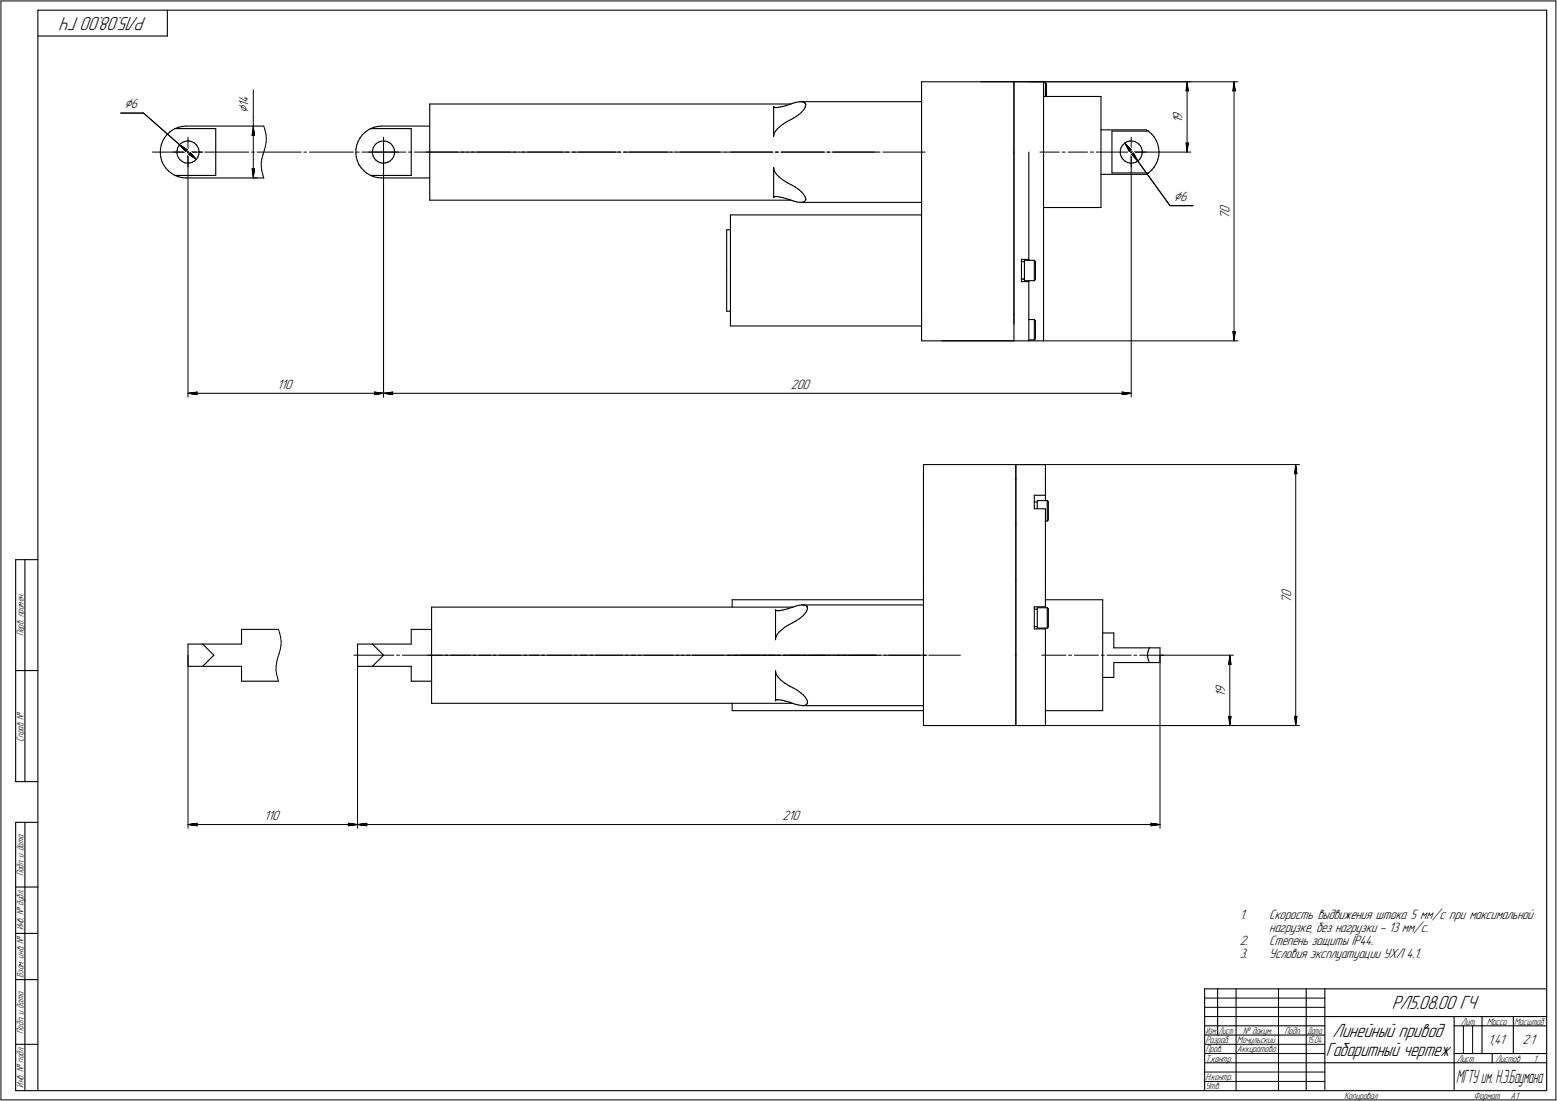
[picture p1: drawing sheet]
<svg xmlns="http://www.w3.org/2000/svg" width="842mm" height="595mm" viewBox="0 0 842 595" stroke-linecap="round" stroke-linejoin="round" font-family="sans-serif">
<g fill="none" stroke="#000" stroke-width=".59">
<path d="M20 6v584zM20 6h817zM20 19h71zM91 6v13zM837 6v584zM232 56h196zM232 56v26zM419 58h.1M418 58v16zM419 58h1zM420 58h.1M420 58h2z"/>
<path d="M422 58l3-1zM425 57l3-1zM428 56h1zM429 56l2-1zM431 55h1zM432 55h1zM433 55h65zM433 55h1zM434 55h1zM435 55v1zM435 59l-2 2zM435 56h.1"/>
<path d="M436 56h.1M436 58l-1 1zM436 57v1zM436 57h.1M498 44h50zM498 44v38zM548 44h16zM548 44v38zM564 44v75zM564 52h31zM564 45h1zM565 45h1z"/>
<path d="M565 45v7zM566 45v7zM595 52v60zM87 78v3zM88 76l-1 2zM89 75l-1 1zM90 73l-1 2zM90 73l2-2zM92 71l2-1zM94 70h1zM95 70h22zM95 70l2-1z"/>
<path d="M96 80v1zM97 69l2-1zM97 79l-1 1zM98 78l1-1zM98 78l-1 1zM99 68h2zM99 77l1-1zM100 76h2zM101 68h42zM102 76h.1M102 76l2 1zM104 77h1z"/>
<path d="M105 77l1 1zM106 78l1 1zM107 79v2zM117 70v12zM193 78v3zM194 76l-1 2zM195 75l-1 1zM196 73l-1 2zM196 73l2-2zM198 71l1-1zM199 70h1zM200 70h22z"/>
<path d="M200 70l2-1zM202 80v1zM202 69l3-1zM203 79l-1 1zM203 78l2-1zM203 78v1zM205 68h1zM205 77l1-1zM206 76h1zM206 68h26zM207 76h1zM208 76l1 1z"/>
<path d="M209 77h2zM211 77l1 1zM212 78l1 1zM213 79v2zM222 70v12zM418 73v1zM419 72l-1 1zM419 71v1zM420 70l-1 1zM420 70l2-2zM422 68l1-1zM423 67l3-1z"/>
<path d="M426 66l2-1zM428 65l1-1zM429 64l2-2zM431 62l2-1zM595 70h25zM601 71v22zM601 71h20zM606 80v1zM607 78l-1 2zM608 77h1zM608 77l-1 1zM609 77l2-1z"/>
<path d="M611 76h1zM612 76h2zM614 76l1 1zM615 77l1 1zM616 78l1 1zM617 79v1zM620 70l1 1zM621 71l2 1zM623 72l1 2zM624 74l1 2zM625 76l1 2zM626 78l1 2z"/>
<path d="M627 80v2zM87 83v2zM87 81v2zM87 85v2zM87 87l1 2zM88 89l2 2zM90 91l1 1zM91 92l2 2zM93 94l2 1zM95 95h22zM95 95l1 1zM96 83v1z"/>
<path d="M96 81v2zM96 84l1 1zM96 96h2zM97 85l1 2zM98 87h1zM98 96h3zM99 87l1 1zM100 88h1zM101 96h42zM101 88h2zM103 88h1zM104 88l1-1z"/>
<path d="M106 86l-1 1zM107 85l-1 1zM107 81l1 1zM108 83l-1 2zM108 82v1zM117 82v13zM192 83l1 2zM193 81l-1 2zM193 85v2zM193 87l1 2zM194 89l1 2zM195 91l2 1z"/>
<path d="M197 92l2 2zM199 94l1 1zM200 95h22zM200 95l2 1zM201 83l1 1zM202 81l-1 2zM202 84v1zM202 96h2zM202 85l1 2zM203 87h1zM204 96h2zM204 87l2 1z"/>
<path d="M206 88h1zM206 96h26zM207 88h2zM209 88h1zM210 88l1-1zM211 87l1-1zM213 85l-1 1zM213 81v1zM213 83v2zM213 82v1zM222 82v13zM232 82v26z"/>
<path d="M418 91h1zM418 91h.1M418 91v16zM419 91v2zM419 93l1 1zM420 94l1 2zM421 96l2 1zM423 97l3 2zM426 99l2 1zM428 100l2 1zM498 82v88zM548 82v88z"/>
<path d="M556 82v58zM595 94h25zM601 93h20zM606 82v2zM606 81v1zM606 84l1 1zM607 85v1zM607 86l2 1zM609 87l1 1zM610 88h1zM611 88h1zM612 88h1z"/>
<path d="M613 88h2zM615 88l1-1zM617 86l-1 1zM617 84v2zM617 80l1 2zM618 83l-1 1zM618 82v1zM620 94l1-1zM621 93h.1M621 93l2-1zM624 90l-1 2zM625 88l-1 2z"/>
<path d="M626 86l-1 2zM627 84l-1 2zM627 82v2zM232 108h196zM395 116v60zM395 116h103zM418 107h.1M418 107l1-1zM419 106h.1M419 106h1zM420 106h.1M420 106l2 1z"/>
<path d="M422 107h2zM424 107l2 1zM426 108h2zM428 108l1 1zM429 109h2zM430 101l2 1zM431 109h2zM432 102l2 2zM433 109h.1M433 109h65zM433 109h1zM434 104l1 1z"/>
<path d="M434 109h1zM435 105v1zM435 106l1 1zM436 108l-1 1zM436 108h.1M436 107h.1M564 119v22zM564 112h31zM393 124v22zM393 124h2zM393 146v22zM552 140h4z"/>
<path d="M552 152h4zM552 140v12zM552 141h2zM552 151h2zM553 151h1zM554 141v11zM554 141h5zM554 152h5zM556 152v18zM556 152h.1M556 140v1zM559 141h1z"/>
<path d="M559 152l1-1zM559 141v11zM560 141v10zM564 141v43zM393 168h2zM395 176h103zM498 170v14zM548 170v14zM548 170v5zM556 170v14zM556 173h3zM559 173h1z"/>
<path d="M559 173v11zM560 173v10zM498 184h50zM509 184h39zM548 184h8zM556 184h8zM556 184h3zM559 184l1-1zM499 251h50zM499 259v25zM499 251v8zM549 259v25z"/>
<path d="M549 251h16zM549 251v8zM565 251v8zM565 259v9zM559 268v7zM559 268h6zM559 275h6zM559 271h2zM561 271v4zM561 271h5zM565 275v9zM565 268v3z"/>
<path d="M566 271h1zM566 271v11zM567 271v10zM499 284v30zM549 284v30zM565 284v30zM565 282h1zM566 282l1-1zM8 303v119zM8 303h12zM13 303v119zM499 314v40z"/>
<path d="M549 314v40zM565 314v14zM233 328h196zM233 328v52zM396 324v4zM396 324h103zM419 330v16zM420 330h.1M420 330h1zM421 330h.1M421 330h2zM423 330l3-1z"/>
<path d="M424 339l2-1zM426 329l3-1zM426 338l3-1zM429 337l1-1zM429 328h1zM430 328l2-1zM430 336l2-2zM432 327h1zM432 334l2-1zM433 327h1zM434 327h65zM434 327h1z"/>
<path d="M435 327h1zM436 327h.1M436 331l-2 2zM436 328h.1M437 328h.1M436 330v1zM437 329l-1 1zM437 329h.1M559 328v12zM559 328h6zM559 340h6zM559 339h2z"/>
<path d="M559 329h2zM561 329v11zM561 329h5zM561 340h5zM565 340v14zM565 324h31zM565 340h.1M565 328v1zM566 329h1zM566 329v11zM567 339l-1 1zM567 329v10z"/>
<path d="M596 324v60zM102 348v12zM102 348h8zM110 348h21zM110 348l6 6zM131 340h20zM131 340v8zM193 348v12zM193 348h8zM201 348h21zM201 348l6 6zM222 340h11z"/>
<path d="M222 340v8zM419 345v1zM420 344l-1 1zM420 343v1zM421 342l-1 1zM421 342l2-1zM423 341l1-2zM499 354v38zM549 354v38zM565 354v38zM596 342h6zM602 358v8z"/>
<path d="M602 342v8zM602 358h20zM602 350h20zM621 354v1zM621 355v2zM621 352v2zM621 357l1 1zM622 350l-1 2zM622 358h5zM622 350h5zM627 350v8zM8 362h12z"/>
<path d="M102 360h8zM110 360h21zM110 360l6-6zM131 368h20zM131 360v8zM193 360h8zM201 360h21zM201 360l6-6zM222 368h11zM222 360v8zM419 379h.1M419 379l1-1z"/>
<path d="M419 363h1zM419 363h.1M419 363v16zM420 363v2zM420 378h.1M420 365l1 1zM420 378h1zM421 378h.1M421 366l1 2zM421 378h2zM422 368l2 1zM423 378l2 1z"/>
<path d="M424 369l3 2zM425 379l2 1zM427 371l2 1zM427 380h2zM429 372l2 1zM431 373l2 1zM433 374l2 2zM435 376l1 1zM436 377v1zM436 378l1 1zM437 379h.1M437 380h.1"/>
<path d="M596 366h6zM233 380h196zM396 380v4zM396 384h103zM429 380l1 1zM430 381h2zM432 381h2zM434 381h.1M434 381h65zM434 381h1zM435 381h1zM437 380l-1 1z"/>
<path d="M499 392h50zM549 392h8zM557 392h8zM565 384h31zM8 422h12zM8 444v146zM8 444h12zM13 444v146zM8 479h12zM8 505h12zM8 530h12zM652 535h185z"/>
<path d="M652 535v55zM659 535v24zM669 535v55zM691 535v55zM706 535v55zM717 535v55zM652 554h65zM652 559h65zM717 549h120zM786 549v41zM786 554h16zM802 549v20z"/>
<path d="M802 554h35zM818 549v20zM8 564h12zM717 574h69zM786 574h51zM786 569h51zM807 569v5zM8 590h12zM20 590h817z"/>
</g>
<g fill="none" stroke="#000" stroke-width=".54">
<path d="M1 1v594zM1 1h841zM842 1v594zM137 49v14zM530 44h139zM556 44h88zM641 49h1zM642 44l1 5zM642 49h1zM642 44l-1 5zM642 44v38zM667 49h.1"/>
<path d="M667 44l1 5zM667 49h1zM667 44v5zM667 44v140zM65 61h13zM78 61l19 17zM97 78l4 3zM97 78l3 4zM97 78l9 8zM102 74v8zM136 73h1zM137 63v5z"/>
<path d="M137 68l1 5zM137 73h1zM137 68l-1 5zM137 68v28zM143 68v2zM143 70l1 3zM144 79l-1 2zM144 73v2zM144 77v2zM144 75v2zM207 74v8zM608 77l4 4z"/>
<path d="M608 77l3 5zM608 77l7 10zM612 74v8zM641 77l1 5zM641 77l1 1zM642 78l1-1zM643 77l-1 5zM82 82h24zM94 82h8zM100 81h1zM100 81v1zM102 82h8z"/>
<path d="M102 82v8zM102 82v133zM102 83l4 3zM102 83h1zM103 82v1zM103 82l3 4zM108 82h1zM111 82h24zM136 82h2zM136 91l1 5zM136 91l1 1zM137 96h2z"/>
<path d="M137 92l1-1zM138 91l-1 5zM139 82h24zM141 88v2zM141 90l1 2zM142 92v2zM142 86l-1 2zM142 94l1 2zM142 84v2zM143 81l-1 3zM164 82h2zM167 82h24z"/>
<path d="M193 82h1zM196 82h24zM199 82h8zM207 82h8zM207 82v8zM207 82v133zM221 82h2zM224 82h24zM230 82h23zM249 82h2zM252 82h24zM255 82h1z"/>
<path d="M258 82h23zM278 82h1zM281 82h23zM282 82h2zM285 82h23zM306 82h2zM309 82h24zM310 82h1zM313 82h23zM334 82h2zM337 82h2zM337 82h24z"/>
<path d="M340 82h23zM363 82h1zM365 82h1zM366 82h23zM368 82h23zM391 82h1zM392 82h2zM394 82h24zM395 82h23zM419 82h2zM420 82h1zM422 82h24z"/>
<path d="M423 82h23zM447 82h2zM448 82h1zM450 82h23zM451 82h23zM474 82h2zM478 82h22zM562 82h11zM574 82h2zM578 82h10zM590 82h1zM593 82h10z"/>
<path d="M604 82h8zM611 81h1zM611 81v1zM612 82h8zM612 82v8zM612 82h32zM612 82v133zM612 83l3 4zM612 83h1zM613 83h.1M613 83l2 4zM615 87l18 24z"/>
<path d="M633 111h12zM667 179v5zM667 179v1zM667 180l1-1zM668 179l-1 5zM564 184h105zM102 213l5-1zM102 213h5zM102 213h105zM106 213h1zM107 212l-1 1zM202 213h5z"/>
<path d="M202 212l1 1zM202 212l5 1zM203 213h-1zM207 213l5-1zM207 213h5zM207 213h405zM212 213h.1M212 212v1zM607 213h5zM607 212v1zM607 212l5 1zM607 213h.1"/>
<path d="M549 251h154zM700 256h1zM701 251v5zM701 256h.1M701 251l-1 5zM701 251v141zM102 354v94zM149 360v2zM150 358l-1 2zM150 356v2zM151 340v2zM151 353l-1 3z"/>
<path d="M151 342l1 3zM152 351l-1 2zM152 345v2zM152 349v2zM152 347v2zM191 354h22zM193 354v94zM215 354h1zM218 354h21zM231 354h23zM241 354h1zM244 354h21z"/>
<path d="M256 354h1zM259 354h23zM267 354h1zM270 354h21zM283 354h2zM286 354h23zM293 354h1zM296 354h22zM311 354h1zM314 354h23zM319 354h2zM322 354h22z"/>
<path d="M338 354h2zM341 354h23zM345 354h2zM348 354h22zM366 354h1zM369 354h23zM371 354h2zM374 354h22zM393 354h2zM394 354h17zM396 354h23zM398 354h1z"/>
<path d="M401 354h21zM413 354h1zM416 354h17zM421 354h1zM424 354h23zM424 354h1zM427 354h21zM434 354h2zM437 354h17zM448 354h2zM450 354h1zM451 354h23z"/>
<path d="M453 354h21zM456 354h2zM459 354h17zM475 354h2zM478 354h1zM478 354h23zM481 354h17zM499 354h2zM502 354h17zM563 354h13zM578 354h2zM581 354h13z"/>
<path d="M596 354h1zM599 354h13zM613 354h2zM616 354h13zM627 354v94zM627 354h40zM664 359h1zM665 354l1 5zM665 359h1zM665 354l-1 5zM665 354v38zM149 362l1 2z"/>
<path d="M150 364v2zM150 366l1 2zM549 392h154zM626 392h41zM664 387l1 5zM664 387l1 1zM665 388l1-1zM666 387l-1 5zM700 387l1 5zM700 387l1 1zM701 388v-1zM701 387v5z"/>
<path d="M102 446l5-1zM102 446h5zM102 446h91zM106 446h1zM107 445l-1 1zM188 446h5zM188 445l1 1zM188 445l5 1zM189 446h-1zM193 446l5-1zM193 446h5zM193 446h434z"/>
<path d="M198 446h.1M198 445v1zM622 446h5zM622 445l1 1zM622 445l5 1zM623 446h-1zM652 539h65zM652 544h65zM652 549h65zM791 554v15zM796 554v15zM652 564h65z"/>
<path d="M652 569h65zM652 574h65zM652 579h65zM1 595h841zM652 585h65z"/>
</g>
<g fill="#fff" stroke="#fff" stroke-width=".54">
<path d="M634 60h7zM634 60h7zM634 60h7zM634 60h7zM634 60h7zM634 60h7zM634 60h7zM634 60h7zM634 60h7zM634 60h7zM634 60h7zM634 61h7zM634 61h7zM634 61h7zM634 61h7zM634 61h7zM634 61h7zM634 61h7zM634 61h7zM634 61h7zM634 61h7zM634 61h7zM634 61h7zM634 62h7zM634 62h7zM634 62h7zM634 62h7zM634 62h7zM634 62h7zM634 62h7zM634 62h7zM634 62h7zM634 62h7zM634 62h7zM634 62h7zM634 63h7zM634 63h7zM634 63h7zM634 63h7zM634 63h7zM634 63h7zM634 63h7zM634 63h7zM634 63h7zM634 63h7zM634 63h7zM634 63h7zM634 64h7zM634 64h7zM634 64h7zM634 64h7zM634 64h7zM634 64h7zM634 64h7zM634 64h7zM634 64h7zM634 64h7zM634 64h7zM634 65h7zM634 65h7zM634 65h7zM634 65h7zM634 65h7zM634 65h7zM634 65h7zM634 65h7zM634 65h7zM634 65h7zM634 65h7zM634 65h7zM634 66h7zM634 66h7zM634 66h7zM634 66h7zM634 66h7zM634 66h7zM634 66h7zM634 66h7zM634 66h7zM634 66h7zM634 66h7zM634 66h7zM634 67h7zM634 67h7z"/>
<path d="M641 77h2zM641 77h2zM641 77h2zM641 77h2zM641 77h2zM641 77h2zM641 77h2zM641 77h2zM641 77h2zM641 77h2zM641 78h2zM641 78h2zM641 78h2zM641 78h2zM641 78h2zM641 78h2zM641 78h2zM641 78h2zM641 78h2zM641 78h2zM641 78h2zM641 78h2zM641 79h2zM641 79h2zM641 79h2zM641 79h2zM641 79h2zM641 79h2zM641 79h2zM641 79h2zM641 79h2zM641 79h2zM641 79h2zM641 80h2zM641 80h2zM641 80h2zM641 80h2zM641 80h2zM641 80h2zM641 80h2zM641 80h2zM641 80h2zM641 80h2zM641 80h2zM641 80h2zM641 81h2zM641 81h2zM642 81h1zM642 81h1zM642 81h1zM642 81h1zM642 81h1zM642 81h1zM642 81h1z"/>
<path d="M642 45h1zM642 45h1zM642 45h1zM642 45h1zM642 46h1zM642 46h1zM642 46h1zM641 46h2zM641 46h2zM641 46h2zM641 46h2zM641 46h2zM641 46h2zM641 46h2zM641 46h2zM641 46h2zM641 47h2zM641 47h2zM641 47h2zM641 47h2zM641 47h2zM641 47h2zM641 47h2zM641 47h2zM641 47h2zM641 47h2zM641 47h2zM641 47h2zM641 48h2zM641 48h2zM641 48h2zM641 48h2zM641 48h2zM641 48h2zM641 48h2zM641 48h2zM641 48h2zM641 48h2zM641 48h2zM641 49h2zM641 49h2zM641 49h2zM641 49h2zM641 49h2zM641 49h2zM641 49h2zM641 49h2zM641 49h2zM641 49h2zM641 49h2zM641 49h2zM641 50h2zM641 50h2z"/>
<path d="M659 110h7zM659 110h7zM659 110h7zM659 110h7zM659 110h7zM659 111h7zM659 111h7zM659 111h7zM659 111h7zM659 111h7zM659 111h7zM659 111h7zM659 111h7zM659 111h7zM659 111h7zM659 111h7zM659 112h7zM659 112h7zM659 112h7zM659 112h7zM659 112h7zM659 112h7zM659 112h7zM659 112h7zM659 112h7zM659 112h7zM659 112h7zM659 112h7zM659 113h7zM659 113h7zM659 113h7zM659 113h7zM659 113h7zM659 113h7zM659 113h7zM659 113h7zM659 113h7zM659 113h7zM659 113h7zM659 113h7zM659 114h7zM659 114h7zM659 114h7zM659 114h7zM659 114h7zM659 114h7zM659 114h7zM659 114h7zM659 114h7zM659 114h7zM659 114h7zM659 114h7zM659 115h7zM659 115h7zM659 115h7zM659 115h7zM659 115h7zM659 115h7zM659 115h7zM659 115h7zM659 115h7zM659 115h7zM659 115h7zM659 115h7zM659 116h7zM659 116h7zM659 116h7zM659 116h7zM659 116h7zM659 116h7zM659 116h7zM659 116h7zM659 116h7zM659 116h7zM659 116h7zM659 117h7zM659 117h7zM659 117h7zM659 117h7zM659 117h7zM659 117h7zM659 117h7zM659 117h7zM659 117h7zM659 117h7zM659 117h7zM659 117h7zM659 118h7zM659 118h7zM659 118h7zM659 118h7zM659 118h7zM659 118h7zM659 118h7zM659 118h7zM659 118h7z"/>
<path d="M666 179h3zM666 179h3zM666 179h3zM666 179h3zM666 179h3zM666 179h3zM666 179h3zM666 179h3zM666 179h3zM666 179h3zM666 180h3zM666 180h3zM666 180h3zM666 180h3zM666 180h3zM666 180h3zM666 180h3zM666 180h3zM666 180h3zM666 180h3zM666 180h3zM666 181h3zM666 181h2zM666 181h2zM666 181h2zM666 181h2zM667 181h1zM667 181h1zM667 181h1zM667 181h1zM667 181h1zM667 181h1zM667 181h1zM667 182h1zM667 182h1zM667 182h1zM667 182h1zM667 182h1zM667 182h1zM667 182h1zM667 182h1zM667 182h1zM667 182h1zM667 182h1zM667 182h1zM667 183h1zM667 183h1zM667 183h1zM667 183h1zM667 183h1zM667 183h1zM667 183h1zM667 183h1zM667 183h1zM667 183h1zM667 183h1zM667 183h1zM667 184h1zM667 184h1zM667 184h1zM667 184h1z"/>
<path d="M667 45h1zM667 45h1zM667 45h1zM667 45h1zM667 45h1zM667 45h1zM667 45h1zM667 45h1zM667 45h1zM667 45h1zM667 45h1zM667 46h1zM667 46h1zM667 46h1zM667 46h1zM667 46h1zM667 46h1zM667 46h1zM667 46h1zM667 46h1zM667 46h1zM667 46h1zM667 46h1zM667 47h1zM667 47h1zM667 47h1zM667 47h1zM667 47h1zM667 47h1zM667 47h1zM667 47h1zM667 47h1zM667 47h1zM667 47h1zM666 47h2zM666 48h2zM666 48h2zM666 48h2zM666 48h2zM666 48h3zM666 48h3zM666 48h3zM666 48h3zM666 48h3zM666 48h3zM666 48h3zM666 49h3zM666 49h3zM666 49h3zM666 49h3zM666 49h3zM666 49h3zM666 49h3zM666 49h3zM666 49h3zM666 49h3zM666 49h3zM666 49h3zM666 50h3zM666 50h3z"/>
<path d="M428 204h11zM428 205h11zM428 205h11zM428 205h11zM428 205h11zM428 205h11zM428 205h11zM428 205h11zM428 205h11zM428 205h11zM428 205h11zM428 205h11zM428 205h11zM428 206h11zM428 206h11zM428 206h11zM428 206h11zM428 206h11zM428 206h11zM428 206h11zM428 206h11zM428 206h11zM428 206h11zM428 206h11zM428 207h11zM428 207h11zM428 207h11zM428 207h11zM428 207h11zM428 207h11zM428 207h11zM428 207h11zM428 207h11zM428 207h11zM428 207h11zM428 207h11zM428 208h11zM428 208h11zM428 208h11zM428 208h11zM428 208h11zM428 208h11zM428 208h11zM428 208h11zM428 208h11zM428 208h11zM428 208h11zM428 208h11zM428 209h11zM428 209h11zM428 209h11zM428 209h11zM428 209h11zM428 209h11zM428 209h11zM428 209h11zM428 209h11zM428 209h11zM428 209h11zM428 209h11zM428 210h11zM428 210h11zM428 210h11zM428 210h11zM428 210h11zM428 210h11zM428 210h11zM428 210h11zM428 210h11zM428 210h11zM428 210h11zM428 210h11zM428 211h11zM428 211h11zM428 211h11zM428 211h11zM428 211h11zM428 211h11zM428 211h11zM428 211h11zM428 211h11zM428 211h11zM428 211h11zM428 211h11z"/>
<path d="M212 211h1zM211 212h2zM211 212h2zM210 212h3zM209 212h4zM209 212h4zM209 212h4zM209 212h4zM208 212h5zM208 212h5zM208 212h5zM208 212h5zM208 213h5zM207 213h6zM208 213h5zM208 213h5zM208 213h5zM208 213h5zM208 213h5zM209 213h4zM209 213h4zM209 213h4zM209 213h4zM210 213h3zM210 214h3zM211 214h2zM212 214h1zM212 214h1z"/>
<path d="M606 211h1zM606 212h2zM606 212h3zM606 212h3zM606 212h4zM606 212h4zM606 212h4zM606 212h5zM606 212h5zM606 212h5zM606 212h5zM606 212h5zM606 213h6zM606 213h6zM606 213h6zM606 213h5zM606 213h5zM606 213h5zM606 213h5zM606 213h5zM606 213h4zM606 213h4zM606 213h4zM606 213h3zM606 214h3zM606 214h2zM606 214h2zM606 214h1z"/>
<path d="M129 51h7zM129 51h7zM129 51h7zM129 51h7zM129 51h7zM129 51h7zM129 51h7zM129 51h7zM129 51h7zM129 51h7zM129 51h7zM129 52h7zM129 52h7zM129 52h7zM129 52h7zM129 52h7zM129 52h7zM129 52h7zM129 52h7zM129 52h7zM129 52h7zM129 52h7zM129 52h7zM129 53h7zM129 53h7zM129 53h7zM129 53h7zM129 53h7zM129 53h7zM129 53h7zM129 53h7zM129 53h7zM129 53h7zM129 53h7zM129 54h7zM129 54h7zM129 54h7zM129 54h7zM129 54h7zM129 54h7zM129 54h7zM129 54h7zM129 54h7zM129 54h7zM129 54h7zM129 54h7zM129 55h7zM129 55h7zM129 55h7zM129 55h7zM129 55h7zM129 55h7zM129 55h7zM129 55h7zM129 55h7zM129 55h7zM129 55h7zM129 55h7zM129 56h7zM129 56h7zM129 56h7zM129 56h7zM129 56h7zM129 56h7zM129 56h7zM129 56h7zM129 56h7zM129 56h7zM129 56h7zM129 56h7zM129 57h7zM129 57h7zM129 57h7zM129 57h7zM129 57h7zM129 57h7zM129 57h7zM129 57h7zM129 57h7zM129 57h7zM129 57h7zM129 57h7zM129 58h7zM129 58h7zM129 58h7zM129 58h7zM129 58h7zM129 58h7zM129 58h7zM129 58h7zM129 58h7zM129 58h7zM129 58h7zM129 59h7zM129 59h7zM129 59h7zM129 59h7zM129 59h7zM129 59h7zM129 59h7zM129 59h7zM129 59h7zM129 59h7zM129 59h7zM129 59h7zM129 60h7zM129 60h7zM129 60h7zM129 60h7zM129 60h7zM129 60h7zM129 60h7zM129 60h7zM129 60h7zM129 60h7zM129 60h7zM129 60h7zM129 61h7zM129 61h7zM129 61h7zM129 61h7zM129 61h7zM129 61h7zM129 61h7z"/>
<path d="M136 91h2zM136 91h2zM136 91h2zM136 91h2zM136 91h2zM136 91h2zM136 91h2zM136 91h2zM136 91h2zM136 91h2zM136 92h2zM136 92h2zM136 92h2zM136 92h2zM136 92h2zM136 92h2zM136 92h2zM136 92h2zM136 92h2zM136 92h2zM136 92h2zM136 92h2zM136 93h2zM136 93h2zM136 93h2zM136 93h2zM136 93h2zM136 93h2zM136 93h2zM136 93h2zM136 93h2zM136 93h2zM136 93h2zM136 93h2zM136 94h2zM136 94h2zM136 94h2zM136 94h2zM136 94h2zM136 94h2zM136 94h2zM136 94h2zM136 94h2zM136 94h2zM136 94h2zM136 94h2zM136 95h2zM136 95h2zM136 95h2zM136 95h2zM136 95h2zM136 95h1z"/>
<path d="M136 69h2zM136 70h2zM136 70h2zM136 70h2zM136 70h2zM136 70h2zM136 70h2zM136 70h2zM136 70h2zM136 70h2zM136 70h2zM136 70h2zM136 70h2zM136 71h2zM136 71h2zM136 71h2zM136 71h2zM136 71h2zM136 71h2zM136 71h2zM136 71h2zM136 71h2zM136 71h2zM136 71h2zM136 71h2zM136 72h2zM136 72h2zM136 72h2zM136 72h2zM136 72h2zM136 72h2zM136 72h2zM136 72h2zM136 72h2zM136 72h2zM136 72h2zM136 72h2zM136 73h2zM136 73h2zM136 73h2zM136 73h2zM136 73h2zM136 73h2zM136 73h2zM136 73h2zM136 73h2zM136 73h2zM136 73h2zM136 73h2zM136 74h2z"/>
<path d="M150 204h9zM150 205h9zM150 205h9zM150 205h9zM150 205h9zM150 205h9zM150 205h9zM150 205h9zM150 205h9zM150 205h9zM150 205h9zM150 205h9zM150 205h9zM150 206h9zM150 206h9zM150 206h9zM150 206h9zM150 206h9zM150 206h9zM150 206h9zM150 206h9zM150 206h9zM150 206h9zM150 206h9zM150 207h9zM150 207h9zM150 207h9zM150 207h9zM150 207h9zM150 207h9zM150 207h9zM150 207h9zM150 207h9zM150 207h9zM150 207h9zM150 207h9zM150 208h9zM150 208h9zM150 208h9zM150 208h9zM150 208h9zM150 208h9zM150 208h9zM150 208h9zM150 208h9zM150 208h9zM150 208h9zM150 208h9zM150 209h9zM150 209h9zM150 209h9zM150 209h9zM150 209h9zM150 209h9zM150 209h9zM150 209h9zM150 209h9zM150 209h9zM150 209h9zM150 209h9zM150 210h9zM150 210h9zM150 210h9zM150 210h9zM150 210h9zM150 210h9zM150 210h9zM150 210h9zM150 210h9zM150 210h9zM150 210h9zM150 210h9zM150 211h9zM150 211h9zM150 211h9zM150 211h9zM150 211h9zM150 211h9zM150 211h9zM150 211h9zM150 211h9zM150 211h9zM150 211h9zM150 211h9z"/>
<path d="M202 211h1zM202 212h1zM202 212h2zM202 212h3zM202 212h4zM202 212h4zM202 212h4zM202 212h4zM202 212h5zM202 212h5zM202 212h5zM202 212h5zM202 213h5zM202 213h5zM202 213h5zM202 213h5zM202 213h5zM202 213h5zM202 213h5zM202 213h4zM202 213h4zM202 213h4zM202 213h4zM202 213h3zM202 214h2zM202 214h2zM202 214h1zM202 214h1z"/>
<path d="M106 212h1zM105 212h2zM104 212h3zM103 212h4zM103 212h4zM103 212h4zM103 212h4zM103 212h4zM103 212h4zM102 212h5zM102 212h5zM102 213h5zM102 213h5zM102 213h5zM102 213h5zM102 213h5zM103 213h4zM103 213h4zM103 213h4zM103 213h4zM103 213h4zM103 213h4zM104 213h3zM105 214h2zM105 214h2zM106 214h1z"/>
<path d="M102 82h1zM102 82h1zM102 82h2zM102 82h2zM102 82h2zM102 83h2zM102 83h2zM102 83h2zM102 83h2zM102 83h2zM102 83h2zM102 83h2zM102 83h2zM102 83h2zM101 83h3zM101 83h3zM101 83h4zM101 84h4zM102 84h3zM102 84h3zM102 84h3zM102 84h3zM102 84h3zM102 84h3zM102 84h3zM102 84h3zM103 84h2zM103 84h2zM103 84h2zM103 85h2zM103 85h2zM103 85h2zM103 85h3zM103 85h3zM104 85h2zM104 85h2zM104 85h2zM104 85h2zM104 85h2zM104 85h2zM104 86h2zM105 86h1zM105 86h1zM105 86h1zM105 86h1zM105 86h1z"/>
<path d="M97 78h1zM97 78h1zM97 79h1zM97 79h1zM97 79h2zM97 79h2zM97 79h2zM98 79h1zM98 79h1zM98 79h1zM98 79h2zM98 79h2zM98 79h2zM98 80h2zM98 80h2zM98 80h2zM98 80h2zM98 80h2zM98 80h3zM98 80h3zM98 80h3zM98 80h3zM98 80h3zM98 80h3zM98 80h3zM98 81h4zM99 81h3zM99 81h3zM99 81h3zM99 81h3zM99 81h3zM99 81h3zM99 81h3zM99 81h3zM99 81h3zM99 81h3zM99 81h3zM99 82h3zM99 82h3zM100 82h1zM100 82h1zM100 82h1zM100 82h1zM100 82h1zM100 82h1zM100 82h1zM100 82h1zM100 82h1zM100 82h1zM100 83h1z"/>
<path d="M67 53h9zM67 53h9zM67 53h9zM67 53h9zM67 53h9zM67 53h9zM67 53h9zM67 54h9zM67 54h9zM67 54h9zM67 54h9zM67 54h9zM67 54h9zM67 54h9zM67 54h9zM67 54h9zM67 54h9zM67 54h9zM67 54h9zM67 55h9zM67 55h9zM67 55h9zM67 55h9zM67 55h9zM67 55h9zM67 55h9zM67 55h9zM67 55h9zM67 55h9zM67 55h9zM67 55h9zM67 56h9zM67 56h9zM67 56h9zM67 56h9zM67 56h9zM67 56h9zM67 56h9zM67 56h9zM67 56h9zM67 56h9zM67 56h9zM67 56h9zM67 57h9zM67 57h9zM67 57h9zM67 57h9zM67 57h9zM67 57h9zM67 57h9zM67 57h9zM67 57h9zM67 57h9zM67 57h9zM67 57h9zM67 58h9zM67 58h9zM67 58h9zM67 58h9zM67 58h9zM67 58h9zM67 58h9zM67 58h9zM67 58h9zM67 58h9zM67 58h9zM67 59h9zM67 59h9zM67 59h9zM67 59h9zM67 59h9zM67 59h9zM67 59h9zM67 59h9zM67 59h9zM67 59h9zM67 59h9zM67 59h9zM67 60h9zM67 60h9zM67 60h9zM67 60h9zM67 60h9zM67 60h9zM67 60h9z"/>
<path d="M608 78h1zM608 78h1zM608 78h1zM608 78h1zM608 78h1zM608 78h2zM609 78h1zM609 78h1zM609 78h1zM609 78h1zM609 78h1zM609 79h1zM609 79h1zM609 79h1zM609 79h1zM609 79h2zM609 79h2zM609 79h2zM609 79h2zM609 79h2zM609 79h2zM609 79h2zM609 80h2zM609 80h2zM609 80h2zM609 80h2zM609 80h2zM609 80h2zM609 80h3zM609 80h3zM609 80h3zM609 80h3zM609 80h3zM609 80h3zM610 81h2zM610 81h2zM610 81h2zM610 81h2zM610 81h2zM610 81h2zM610 81h3zM610 81h3zM610 81h2zM610 81h2zM610 81h2zM610 81h2zM610 82h2zM610 82h2zM610 82h2zM610 82h2zM610 82h1zM610 82h1zM610 82h1zM610 82h1zM610 82h1zM610 82h1z"/>
<path d="M612 82h1zM612 82h1zM612 83h2zM612 83h2zM612 83h2zM612 83h2zM612 83h2zM612 83h2zM612 83h2zM611 83h3zM611 83h3zM611 83h3zM611 83h3zM611 83h3zM611 84h3zM611 84h3zM612 84h2zM612 84h2zM612 84h2zM612 84h2zM612 84h2zM612 84h2zM612 84h3zM612 84h3zM612 84h3zM612 84h3zM612 85h3zM612 85h3zM612 85h3zM613 85h2zM613 85h2zM613 85h2zM613 85h2zM613 85h2zM613 85h2zM613 85h2zM613 85h2zM613 86h2zM613 86h2zM613 86h2zM613 86h2zM614 86h1zM614 86h1zM614 86h1zM614 86h1zM614 86h1zM614 86h1zM614 86h1zM614 86h1z"/>
<path d="M635 103h8zM635 103h8zM635 103h8zM635 103h8zM635 103h8zM635 103h8zM635 103h8zM635 104h8zM635 104h8zM635 104h8zM635 104h8zM635 104h8zM635 104h8zM635 104h8zM635 104h8zM635 104h8zM635 104h8zM635 104h8zM635 104h8zM635 105h8zM635 105h8zM635 105h8zM635 105h8zM635 105h8zM635 105h8zM635 105h8zM635 105h8zM635 105h8zM635 105h8zM635 105h8zM635 105h8zM635 106h8zM635 106h8zM635 106h8zM635 106h8zM635 106h8zM635 106h8zM635 106h8zM635 106h8zM635 106h8zM635 106h8zM635 106h8zM635 107h8zM635 107h8zM635 107h8zM635 107h8zM635 107h8zM635 107h8zM635 107h8zM635 107h8zM635 107h8zM635 107h8zM635 107h8zM635 107h8zM635 108h8zM635 108h8zM635 108h8zM635 108h8zM635 108h8zM635 108h8zM635 108h8zM635 108h8zM635 108h8zM635 108h8zM635 108h8zM635 108h8zM635 109h8zM635 109h8zM635 109h8zM635 109h8zM635 109h8zM635 109h8zM635 109h8zM635 109h8zM635 109h8zM635 109h8zM635 109h8zM635 109h8zM635 110h8zM635 110h8zM635 110h8zM635 110h8zM635 110h8zM635 110h8zM635 110h8zM635 110h8z"/>
<path d="M693 318h7zM693 318h7zM693 318h7zM693 318h7zM693 318h7zM693 318h7zM693 318h7zM693 318h7zM693 318h7zM693 318h7zM693 318h7zM693 319h7zM693 319h7zM693 319h7zM693 319h7zM693 319h7zM693 319h7zM693 319h7zM693 319h7zM693 319h7zM693 319h7zM693 319h7zM693 319h7zM693 320h7zM693 320h7zM693 320h7zM693 320h7zM693 320h7zM693 320h7zM693 320h7zM693 320h7zM693 320h7zM693 320h7zM693 320h7zM693 320h7zM693 321h7zM693 321h7zM693 321h7zM693 321h7zM693 321h7zM693 321h7zM693 321h7zM693 321h7zM693 321h7zM693 321h7zM693 321h7zM693 321h7zM693 322h7zM693 322h7zM693 322h7zM693 322h7zM693 322h7zM693 322h7zM693 322h7zM693 322h7zM693 322h7zM693 322h7zM693 322h7zM693 322h7zM693 323h7zM693 323h7zM693 323h7zM693 323h7zM693 323h7zM693 323h7zM693 323h7zM693 323h7zM693 323h7zM693 323h7zM693 323h7zM693 324h7zM693 324h7zM693 324h7zM693 324h7zM693 324h7zM693 324h7zM693 324h7zM693 324h7zM693 324h7zM693 324h7zM693 324h7zM693 324h7zM693 325h7zM693 325h7zM693 325h7zM693 325h7zM693 325h7zM693 325h7zM693 325h7zM693 325h7zM693 325h7zM693 325h7zM693 325h7zM693 325h7zM693 326h7zM693 326h7z"/>
<path d="M700 252h1zM700 252h1zM700 252h1zM700 252h1zM700 252h1zM700 252h1zM700 252h1zM700 253h1zM700 253h1zM700 253h2zM700 253h2zM700 253h2zM700 253h2zM700 253h2zM700 253h2zM700 253h2zM700 253h2zM700 253h2zM700 253h2zM700 254h2zM700 254h2zM700 254h2zM700 254h2zM700 254h2zM700 254h2zM700 254h2zM700 254h2zM700 254h2zM700 254h2zM700 254h2zM700 255h2zM700 255h2zM700 255h2zM700 255h2zM700 255h2zM700 255h2zM700 255h2zM700 255h2zM700 255h2zM700 255h2zM700 255h2zM700 255h2zM700 256h2zM700 256h2zM700 256h2zM700 256h2zM700 256h2zM700 256h2zM700 256h2zM700 256h2zM700 256h2zM700 256h2zM700 256h2zM700 256h2zM700 257h2z"/>
<path d="M700 387h2zM700 387h2zM700 387h2zM700 387h2zM700 387h2zM700 387h2zM700 387h2zM700 387h2zM700 387h2zM700 387h2zM700 388h2zM700 388h2zM700 388h2zM700 388h2zM700 388h2zM700 388h2zM700 388h2zM700 388h2zM700 388h2zM700 388h2zM700 388h2zM700 388h2zM700 389h2zM700 389h2zM700 389h2zM700 389h2zM700 389h2zM700 389h2zM700 389h2zM700 389h2zM700 389h2zM700 389h2zM700 389h2zM700 389h2zM700 390h2zM700 390h2zM700 390h2zM700 390h2zM700 390h2zM700 390h2zM700 390h2zM700 390h2zM700 390h2zM700 390h2zM700 390h2zM700 390h2zM700 391h2zM700 391h1zM700 391h1zM700 391h1zM700 391h1zM700 391h1zM700 391h1zM700 391h1zM700 391h1zM700 391h1z"/>
<path d="M423 438h11zM423 438h11zM423 438h11zM423 438h11zM423 438h11zM423 438h11zM423 438h11zM423 438h11zM423 438h11zM423 438h11zM423 438h11zM423 438h11zM423 439h11zM423 439h11zM423 439h11zM423 439h11zM423 439h11zM423 439h11zM423 439h11zM423 439h11zM423 439h11zM423 439h11zM423 439h11zM423 440h11zM423 440h11zM423 440h11zM423 440h11zM423 440h11zM423 440h11zM423 440h11zM423 440h11zM423 440h11zM423 440h11zM423 440h11zM423 440h11zM423 441h11zM423 441h11zM423 441h11zM423 441h11zM423 441h11zM423 441h11zM423 441h11zM423 441h11zM423 441h11zM423 441h11zM423 441h11zM423 441h11zM423 442h11zM423 442h11zM423 442h11zM423 442h11zM423 442h11zM423 442h11zM423 442h11zM423 442h11zM423 442h11zM423 442h11zM423 442h11zM423 442h11zM423 443h11zM423 443h11zM423 443h11zM423 443h11zM423 443h11zM423 443h11zM423 443h11zM423 443h11zM423 443h11zM423 443h11zM423 443h11zM423 443h11zM423 444h11zM423 444h11zM423 444h11zM423 444h11zM423 444h11zM423 444h11zM423 444h11zM423 444h11zM423 444h11zM423 444h11zM423 444h11zM423 444h11zM423 445h11z"/>
<path d="M622 445h1zM622 445h1zM622 445h2zM622 445h3zM622 445h4zM622 445h4zM622 445h4zM622 445h4zM622 445h4zM622 445h5zM622 445h5zM622 446h5zM622 446h5zM622 446h5zM622 446h5zM622 446h5zM622 446h5zM622 446h5zM622 446h4zM622 446h4zM622 446h4zM622 446h4zM622 446h4zM622 447h3zM622 447h2zM622 447h2zM622 447h1zM622 447h1z"/>
<path d="M198 445h1zM197 445h2zM197 445h2zM196 445h3zM195 445h4zM195 445h4zM195 445h4zM195 445h4zM194 445h5zM194 445h5zM194 445h5zM194 446h5zM194 446h5zM193 446h6zM194 446h5zM194 446h5zM194 446h5zM194 446h5zM194 446h5zM195 446h4zM195 446h4zM195 446h4zM195 446h4zM196 447h3zM197 447h2zM197 447h2zM198 447h1zM198 447h1z"/>
<path d="M657 370h7zM657 370h7zM657 370h7zM657 370h7zM657 370h7zM657 370h7zM657 370h7zM657 370h7zM657 370h7zM657 370h7zM657 371h7zM657 371h7zM657 371h7zM657 371h7zM657 371h7zM657 371h7zM657 371h7zM657 371h7zM657 371h7zM657 371h7zM657 371h7zM657 371h7zM657 372h7zM657 372h7zM657 372h7zM657 372h7zM657 372h7zM657 372h7zM657 372h7zM657 372h7zM657 372h7zM657 372h7zM657 372h7zM657 372h7zM657 373h7zM657 373h7zM657 373h7zM657 373h7zM657 373h7zM657 373h7zM657 373h7zM657 373h7zM657 373h7zM657 373h7zM657 373h7zM657 373h7zM657 374h7zM657 374h7zM657 374h7zM657 374h7zM657 374h7zM657 374h7zM657 374h7zM657 374h7zM657 374h7zM657 374h7zM657 374h7zM657 374h7zM657 375h7zM657 375h7zM657 375h7zM657 375h7zM657 375h7zM657 375h7zM657 375h7zM657 375h7zM657 375h7zM657 375h7zM657 375h7zM657 375h7zM657 376h7zM657 376h7zM657 376h7zM657 376h7zM657 376h7zM657 376h7zM657 376h7zM657 376h7zM657 376h7zM657 376h7zM657 376h7zM657 377h7zM657 377h7zM657 377h7z"/>
<path d="M665 355h1zM665 355h1zM665 355h1zM665 355h1zM665 355h1zM665 355h1zM665 356h1zM665 356h1zM665 356h1zM664 356h2zM664 356h2zM664 356h2zM664 356h2zM664 356h2zM664 356h2zM664 356h2zM664 356h2zM664 356h2zM664 357h2zM664 357h2zM664 357h2zM664 357h2zM664 357h2zM664 357h2zM664 357h2zM664 357h2zM664 357h2zM664 357h2zM664 357h2zM664 357h2zM664 358h2zM664 358h2zM664 358h2zM664 358h2zM664 358h2zM664 358h2zM664 358h2zM664 358h2zM664 358h2zM664 358h2zM664 358h2zM664 358h2zM664 359h2zM664 359h2zM664 359h2zM664 359h2zM664 359h2zM664 359h2zM664 359h2zM664 359h2zM664 359h2zM664 359h2zM664 359h2zM664 359h2zM664 360h2z"/>
<path d="M664 387h2zM664 387h2zM664 387h2zM664 387h2zM664 387h2zM664 387h2zM664 387h2zM664 387h2zM664 387h2zM664 387h2zM664 388h2zM664 388h2zM664 388h2zM664 388h2zM664 388h2zM664 388h2zM664 388h2zM664 388h2zM664 388h2zM664 388h2zM664 388h2zM664 388h2zM664 389h2zM664 389h2zM664 389h2zM664 389h2zM664 389h2zM664 389h2zM664 389h2zM664 389h2zM664 389h2zM664 389h2zM664 389h2zM664 389h2zM664 390h2zM664 390h2zM664 390h2zM664 390h2zM664 390h2zM664 390h2zM664 390h2zM664 390h2zM664 390h2zM664 390h2zM664 390h2zM664 390h2zM664 391h2zM665 391h1zM665 391h1zM665 391h1zM665 391h1zM665 391h1zM665 391h1zM665 391h1zM665 391h1zM665 391h1z"/>
<path d="M143 438h9zM143 438h9zM143 438h9zM143 438h9zM143 438h9zM143 438h9zM143 438h9zM143 438h9zM143 438h9zM143 438h9zM143 438h9zM143 438h9zM143 439h9zM143 439h9zM143 439h9zM143 439h9zM143 439h9zM143 439h9zM143 439h9zM143 439h9zM143 439h9zM143 439h9zM143 439h9zM143 440h9zM143 440h9zM143 440h9zM143 440h9zM143 440h9zM143 440h9zM143 440h9zM143 440h9zM143 440h9zM143 440h9zM143 440h9zM143 440h9zM143 441h9zM143 441h9zM143 441h9zM143 441h9zM143 441h9zM143 441h9zM143 441h9zM143 441h9zM143 441h9zM143 441h9zM143 441h9zM143 441h9zM143 442h9zM143 442h9zM143 442h9zM143 442h9zM143 442h9zM143 442h9zM143 442h9zM143 442h9zM143 442h9zM143 442h9zM143 442h9zM143 442h9zM143 443h9zM143 443h9zM143 443h9zM143 443h9zM143 443h9zM143 443h9zM143 443h9zM143 443h9zM143 443h9zM143 443h9zM143 443h9zM143 443h9zM143 444h9zM143 444h9zM143 444h9zM143 444h9zM143 444h9zM143 444h9zM143 444h9zM143 444h9zM143 444h9zM143 444h9zM143 444h9zM143 444h9zM143 445h9z"/>
<path d="M106 445h1zM105 445h2zM104 445h3zM103 445h4zM103 445h4zM103 445h4zM103 445h4zM103 445h4zM103 445h4zM102 445h5zM102 446h5zM102 446h5zM102 446h5zM102 446h5zM102 446h5zM102 446h5zM103 446h4zM103 446h4zM103 446h4zM103 446h4zM103 446h4zM103 446h4zM104 447h3zM105 447h2zM105 447h2zM106 447h1z"/>
<path d="M188 445h1zM188 445h1zM188 445h2zM188 445h3zM188 445h4zM188 445h4zM188 445h4zM188 445h4zM188 445h4zM188 445h5zM188 445h5zM188 446h5zM188 446h5zM188 446h5zM188 446h5zM188 446h5zM188 446h5zM188 446h5zM188 446h4zM188 446h4zM188 446h4zM188 446h4zM188 446h4zM188 447h3zM188 447h2zM188 447h2zM188 447h1zM188 447h1z"/>
</g>
<g fill="#000" stroke="#000" stroke-width=".54">
<path d="M642 47h1zM642 47h1zM642 47h1zM642 48h1zM642 48h1zM642 48h1zM642 48h1zM642 48h1zM642 48h1zM642 48h1zM642 48h1zM642 48h1zM642 48h1zM642 48h1zM642 49h1zM642 49h1zM642 49h1zM642 49h1zM642 49h1z"/>
<path d="M667 47h1zM667 47h1zM667 47h1zM667 47h1zM667 47h1zM667 47h1zM667 47h1zM667 47h1zM667 47h1zM667 47h1zM667 48h1zM667 48h1zM667 48h1zM667 48h1zM667 48h1zM667 48h1zM667 48h1zM667 48h1zM667 48h1zM667 48h1zM667 48h1zM667 49h1zM667 49h1zM667 49h1z"/>
<path d="M98 80h1zM99 80h1zM99 80h1zM99 81h1zM99 81h1zM99 81h1zM99 81h1zM99 81h1z"/>
<path d="M98 79h1zM98 79h1zM98 79h1zM99 80h1zM99 80h1zM99 80h1zM99 80h1zM99 80h1zM99 80h1zM100 81h1zM100 81h1zM100 81h1zM100 81h1zM100 81h1zM100 81h1zM100 81h1zM100 81h1z"/>
<path d="M136 72h1zM136 72h1zM136 72h1zM136 72h1zM136 72h1zM136 72h1zM136 72h1zM136 73h1zM136 73h1zM136 73h1zM136 73h1zM136 73h1z"/>
<path d="M137 72h1zM137 72h1zM137 72h1zM137 72h1zM137 72h1zM137 72h1zM137 73h1zM137 73h1zM137 73h1zM137 73h1zM137 73h1z"/>
<path d="M609 79h1zM610 80h1zM610 80h1zM610 80h1zM610 81h1zM610 81h1zM610 81h1zM610 81h1zM610 81h1zM610 81h1zM610 81h1zM610 81h1zM610 81h1zM610 81h1z"/>
<path d="M610 80h1zM610 80h1zM610 80h1zM610 80h1zM610 80h1zM610 80h1zM610 80h1zM610 80h1zM611 81h1zM611 81h1zM611 81h1zM611 81h1z"/>
<path d="M642 78h1zM642 78h1zM642 78h1zM642 78h1zM642 78h1zM642 78h1zM642 78h1zM642 78h1zM642 78h1zM642 78h1zM642 78h1zM642 78h1zM642 79h1zM642 79h1zM642 79h1zM642 79h1zM642 79h1zM642 79h1zM642 79h1z"/>
<path d="M102 83h1zM102 83h1zM102 83h1zM102 83h1zM102 84h1zM102 84h1zM103 84h1zM103 84h1zM103 84h1zM103 84h1zM103 84h1zM103 84h1zM103 84h1zM104 85h1zM104 85h1zM104 85h1zM104 85h1z"/>
<path d="M103 83h1zM103 83h1zM103 83h1zM103 83h1zM103 83h1zM103 84h1zM103 84h1zM103 84h1zM104 84h1zM104 84h1zM104 84h1zM104 84h1zM104 85h1zM104 85h1z"/>
<path d="M136 92h1zM136 92h1zM136 92h1zM136 92h1zM136 92h1zM136 92h1zM136 92h1zM136 92h1zM136 92h1zM136 92h1zM136 92h1z"/>
<path d="M137 92h1zM137 92h1zM137 92h1zM137 92h1zM137 92h1zM137 92h1zM137 92h1zM137 92h1zM137 92h1zM137 92h1zM137 92h1z"/>
<path d="M612 83h1zM612 83h1zM612 84h1zM612 84h1zM612 84h1zM612 84h1zM612 84h1zM612 84h1zM613 84h1zM613 85h1zM613 85h1zM613 85h1zM613 85h1zM613 85h1zM613 85h1z"/>
<path d="M613 84h1zM613 84h1zM613 84h1zM613 84h1zM613 84h1zM613 84h1zM613 84h1zM613 84h1zM613 84h1zM613 84h1z"/>
<path d="M667 180h1zM667 180h1zM667 180h1zM667 180h1zM667 180h1zM667 180h1zM667 180h1zM667 180h1zM667 180h1zM667 180h1zM667 181h1zM667 181h1zM667 181h1zM667 181h1zM667 181h1zM667 181h1zM667 181h1zM667 181h1zM667 181h1zM667 181h1zM667 181h1zM667 181h1zM667 182h1zM667 182h1z"/>
<path d="M102 213h4zM102 213h4zM103 213h3zM104 213h2zM104 213h2zM105 213h2zM105 213h2zM106 213h1z"/>
<path d="M106 212h1zM105 212h2zM105 212h2zM104 212h2zM104 212h2zM103 212h3zM102 213h4z"/>
<path d="M203 212h1zM203 212h1zM203 212h2zM203 212h3zM203 212h3zM203 213h4z"/>
<path d="M203 213h4zM203 213h4zM203 213h3zM203 213h3zM203 213h2zM203 213h1zM203 213h1z"/>
<path d="M207 213h5zM208 213h4zM209 213h3zM209 213h3zM210 213h2zM211 213h1zM211 213h1z"/>
<path d="M211 212h1zM211 212h1zM210 212h2zM209 212h3zM209 212h3zM208 213h4z"/>
<path d="M607 212h1zM607 212h2zM607 212h2zM607 212h3zM607 212h4zM607 213h4z"/>
<path d="M607 213h5zM607 213h4zM607 213h4zM607 213h3zM607 213h2zM607 213h2zM607 213h1z"/>
<path d="M700 254h1zM700 254h1zM700 254h1zM700 255h1zM700 255h1zM700 255h1zM700 255h1zM700 255h1zM700 255h1zM700 255h1zM700 255h1zM700 255h1zM700 255h1zM700 255h1zM700 255h1zM700 256h1zM700 256h1zM700 256h1zM700 256h1z"/>
<path d="M665 357h1zM665 357h1zM665 357h1zM665 357h1zM665 357h1zM665 357h1zM665 357h1zM665 357h1zM665 357h1zM665 357h1zM665 358h1zM665 358h1zM665 358h1zM665 358h1zM665 358h1zM665 358h1zM665 358h1zM665 358h1zM665 358h1zM665 358h1zM665 358h1zM665 358h1zM665 359h1zM665 359h1zM665 359h1zM665 359h1z"/>
<path d="M665 388h1zM665 388h1zM665 388h1zM665 388h1zM665 388h1zM665 388h1zM665 388h1zM665 388h1zM665 388h1zM665 388h1zM665 388h1zM665 388h1zM665 389h1zM665 389h1zM665 389h1zM665 389h1zM665 389h1zM665 389h1zM665 389h1zM665 389h1zM665 389h1zM665 389h1zM665 389h1zM665 389h1zM665 390h1zM665 390h1z"/>
<path d="M700 388h1zM700 388h1zM700 388h1zM700 388h1zM700 388h1zM700 388h1zM700 388h1zM700 388h1zM700 388h1zM700 388h1zM700 388h1zM700 388h1zM700 389h1zM700 389h1zM700 389h1zM700 389h1zM700 389h1zM700 389h1zM700 389h1z"/>
<path d="M102 446h4zM102 446h4zM103 446h3zM104 446h2zM104 446h2zM105 446h2zM105 446h2zM106 446h1z"/>
<path d="M106 445h1zM105 445h2zM105 445h2zM104 445h2zM104 445h2zM103 446h3zM102 446h4z"/>
<path d="M188 445h1zM189 445h1zM189 445h1zM189 445h2zM189 445h3zM189 446h3zM189 446h4z"/>
<path d="M189 446h4zM189 446h4zM189 446h3zM189 446h3zM189 446h2zM189 446h1zM189 446h1zM188 446h1z"/>
<path d="M193 446h5zM194 446h4zM195 446h3zM195 446h3zM196 446h2zM197 446h1zM197 446h1z"/>
<path d="M197 445h1zM197 445h1zM196 445h2zM195 445h3zM195 446h3zM194 446h4z"/>
<path d="M622 445h1zM623 445h1zM623 445h1zM623 445h2zM623 445h3zM623 446h3zM623 446h4z"/>
<path d="M623 446h4zM623 446h4zM623 446h3zM623 446h3zM623 446h2zM623 446h1zM623 446h1zM622 446h1z"/>
</g>
<g font-size="10.9">
<text x="79" y="9" transform="rotate(-180 79 9)">РЛ5.08.00 ГЧ</text>
<text x="753" y="546">РЛ5.08.00 ГЧ</text>
<text x="721" y="561">Линейный привод</text>
<text x="717" y="571">Габаритный чертеж</text>
</g>
<text font-size="10.6" x="787" y="586">МГТУ им. Н.Э.Баумана</text>
<g font-size="8.5">
<text x="67" y="59">⌀6</text>
<text x="134" y="61" transform="rotate(-90 134 61)">⌀</text>
<text x="635" y="109">⌀6</text>
</g>
<g font-size="7.8">
<text x="134" y="58" transform="rotate(-90 134 58)">1</text>
<text x="134" y="56" transform="rotate(-90 134 56)">4</text>
<text x="640" y="65" transform="rotate(-90 640 65)">9</text>
<text x="640" y="67" transform="rotate(-90 640 67)">1</text>
<text x="665" y="118" transform="rotate(-90 665 118)">7</text>
<text x="665" y="115" transform="rotate(-90 665 115)">0</text>
<text x="150" y="210">110</text>
<text x="428" y="210">200</text>
<text x="698" y="323" transform="rotate(-90 698 323)">0</text>
<text x="698" y="326" transform="rotate(-90 698 326)">7</text>
<text x="663" y="377" transform="rotate(-90 663 377)">1</text>
<text x="663" y="375" transform="rotate(-90 663 375)">9</text>
<text x="143" y="443">110</text>
<text x="423" y="443">210</text>
<text x="670" y="497">1.</text>
<text x="687" y="497">Скорость выдвижения штока 5 мм/с при максимальной</text>
<text x="686" y="504">нагрузке, без нагрузки - 13 мм/с.</text>
<text x="670" y="511">2.</text>
<text x="687" y="511">Степень защиты IP44.</text>
<text x="670" y="518">3.</text>
<text x="687" y="518">Условия эксплуатуации УХЛ 4.1.</text>
<text x="805" y="565">1,41</text>
<text x="823" y="565">2:1</text>
</g>
<g font-size="5.4">
<text x="13" y="344" transform="rotate(-90 13 344)">Перв. примен.</text>
<text x="13" y="401" transform="rotate(-90 13 401)">Справ. №</text>
<text x="13" y="474" transform="rotate(-90 13 474)">Подп. и дата</text>
<text x="13" y="503" transform="rotate(-90 13 503)">Инв. № дубл.</text>
<text x="13" y="529" transform="rotate(-90 13 529)">Взам. инв. №</text>
<text x="790" y="554">Лит.</text>
<text x="804" y="554">Масса</text>
<text x="819" y="554">Масштаб</text>
<text x="13" y="559" transform="rotate(-90 13 559)">Подп. и дата</text>
<text x="652" y="564">Разраб.</text>
<text x="669" y="564">Мочульский</text>
<text x="672" y="559">№ докум.</text>
<text x="695" y="559">Подп.</text>
<text x="707" y="564">15.04</text>
<text x="652" y="569">Пров.</text>
<text x="669" y="569">Аккуратова</text>
<text x="652" y="574">Т.контр.</text>
<text x="788" y="574">Лист</text>
<text x="809" y="574">Листов</text>
<text x="829" y="574">1</text>
<text x="13" y="588" transform="rotate(-90 13 588)">Инв. № подл.</text>
<text x="652" y="584">Н.контр.</text>
<text x="652" y="589">Утв.</text>
<text x="727" y="594">Копировал</text>
<text x="797" y="594">Формат</text>
<text x="817" y="594">A1</text>
</g>
<g font-size="5.3">
<text x="652" y="559">Изм.</text>
<text x="659" y="559">Лист</text>
<text x="707" y="559">Дата</text>
</g>
</svg>
